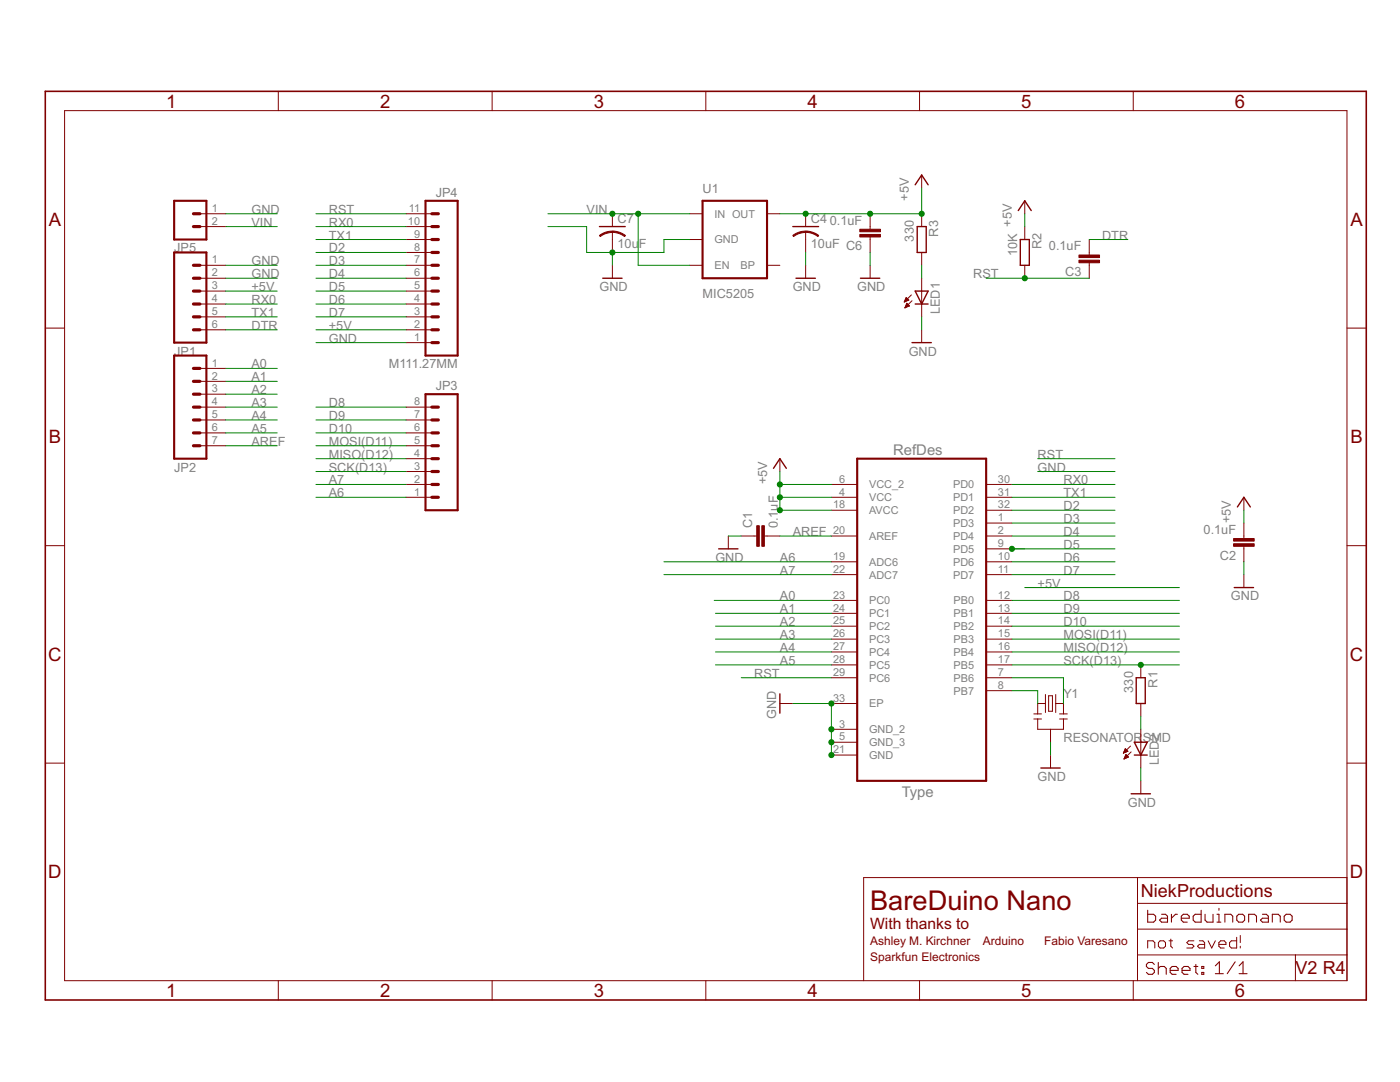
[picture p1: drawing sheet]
<svg xmlns="http://www.w3.org/2000/svg" width="279mm" height="216mm" viewBox="0 0 279 216" stroke-linecap="round" stroke-linejoin="round" font-family="sans-serif">
<path d="M34.8 40.1h6.4v7.7h-6.4zM34.8 50.4h6.4v18h-6.4zM84.9 40.1h6.4v30.9h-6.4zM140.2 40.1h12.9v15.4h-12.9zM34.8 71h6.4v20.5h-6.4zM84.9 78.7h6.4v23.1h-6.4zM171.1 91.5h25.7v64.3h-25.7z" fill="none" stroke="#800000" stroke-width=".42"/>
<g fill="none" stroke="#800000" stroke-width=".2">
<path d="M55.5 18.2v3.9M98.2 18.2v3.9M140.9 18.2v3.9M183.5 18.2v3.9M226.2 18.2v3.9M12.9 22.1h255.9v173.6h-255.9zM183.9 34.9v2.6M39.9 42.7h5.1M39.9 52.9h5.1M39.9 55.5h5.1M39.9 58.1h5.1M39.9 45.2h5.1"/>
<path d="M81 42.7h5.2M81 47.8h5.2M81 52.9h5.2M81 55.5h5.2M81 58.1h5.2M81 50.4h5.2M81 45.2h5.2M122.2 42.7v2.5M122.2 46.2v4.2M122.2 52.9v2.6M137.6 42.7h2.6M137.6 47.8h2.6"/>
<path d="M137.6 52.9h2.6M153.1 42.7h2.5M153.1 52.9h2.5M160.8 42.7v2.5M160.8 46.2v4.2M160.8 52.9v2.6M173.7 42.7v3M173.7 47.3v3.1M173.7 52.9v2.6M180.6 59.9h.7M180.7 59.8h.6M180.7 59.7h.5"/>
<path d="M180.8 59.6h.3M180.8 59.4h.1M180.8 59.4l.6 .5-.9 .4zM181.9 58.8l-1.4 1.5M183.9 42.7v2.5M183.9 50.4v2.5M183.9 55.5v7.7M204.5 40.1v2.6M204.5 45.2v2.6M204.5 52.9v2.6M217.4 47.8v3.1M217.4 52.4v3.1"/>
<path d="M9 65.5h3.9M39.9 60.7h5.1M39.9 63.2h5.1M39.9 65.8h5.1M39.9 73.5h5.1M39.9 76.1h5.1M39.9 78.7h5.1M81 60.7h5.2M81 63.2h5.2M81 65.8h5.2M81 68.4h5.2M180.5 60.2h.2"/>
<path d="M180.6 60h.4M180.6 61.4h.1M180.7 61.3h.2M180.7 61.2h.5M180.8 61h.7M180.8 60.9h.6M180.9 60.8h.4M180.9 60.7h.2M181 60.5l-.4 .9M181 60.5l.5 .5-.9 .4M181 60.5h.1M182 60l-1.4 1.4"/>
<path d="M183.9 65.8v2.6M268.8 65.5h3.9M39.9 81.2h5.1M39.9 83.8h5.1M39.9 86.4h5.1M39.9 88.9h5.1M81 96.7h5.2M81 99.2h5.2M81 81.2h5.2M81 83.8h5.2M81 86.4h5.2M81 88.9h5.2"/>
<path d="M81 94.1h5.2M81 91.5h5.2M155.6 91.5v2.6M165.9 96.7h5.2M165.9 99.2h5.2M196.8 96.7h5.2M196.8 99.2h5.2M248.2 99.2v2.6M9 108.9h3.9M145.4 107v2.5M147.9 107h3.1M152.6 107h3"/>
<path d="M165.9 101.8h5.2M165.9 107h5.2M165.9 112.1h5.2M165.9 114.7h5.2M165.9 119.8h5.2M196.8 101.8h5.2M196.8 107h5.2M196.8 112.1h5.2M196.8 114.7h5.2M196.8 119.8h5.2M196.8 104.4h5.2M196.8 109.5h5.2"/>
<path d="M248.2 104.4v3.1M248.2 109v3.1M248.2 114.7v2.5M268.8 108.9h3.9M165.9 122.4h5.2M165.9 124.9h5.2M165.9 127.5h5.2M165.9 130.1h5.2M165.9 132.7h5.2M165.9 135.2h5.2M196.8 122.4h5.2M196.8 124.9h5.2"/>
<path d="M196.8 127.5h5.2M196.8 130.1h5.2M196.8 132.7h5.2M196.8 135.2h5.2M196.8 137.8h5.2M208.6 138.6v3.6M209.3 138.8h.7v3.1h-.7zM210.7 138.6v3.6M227.7 132.7v2.5M9 152.3h3.9M155.6 140.4h2.6M165.9 140.4h5.2"/>
<path d="M165.9 145.5h5.2M165.9 148.1h5.2M165.9 150.7h5.2M206.3 142.5h1.6M206.3 143.5h1.6M207.1 143.5v2h5.1v-2M208.6 140.4h-1.5v2.1M209.7 145.5v2.6M209.7 150.7v2.5M210.7 140.4h1.5v2.1M211.5 142.5h1.5M211.5 143.5h1.5"/>
<path d="M224.2 150.3h.1M224.3 150.1h.2M224.3 150h.5M224.3 151.4h.2M224.4 149.9h.7M224.4 149.8h.6M224.4 151.2h.4M224.5 151.1h.6M224.5 149.6h.4M224.5 149.5h.2M224.5 151h.7M224.6 150.9h.4"/>
<path d="M224.6 149.4h.1M224.6 150.7h.3M224.7 150.6h.1M224.7 150.5l.5 .6-.9 .3zM225.1 149.9l-.5-.5-.4 .9M225.1 149.9l-.9 .4M225.6 148.9l-1.4 1.4M225.7 150l-1.4 1.4M227.7 140.4v2.6M227.7 145.5v7.7M227.7 155.8v2.6M268.8 152.3h3.9"/>
<path d="M227 175.1v20.6M268.8 175.1h-96.4v20.6M55.5 195.7v3.8M98.2 195.7v3.8M140.9 195.7v3.8M183.5 195.7v3.8M226.2 195.7v3.8M227 190.5h41.8M227 185.4h41.8M227 180.3h41.8M229 189.2v-1.5h1.1l.4 .4v1.1M231.5 187.7h.7l.4 .4v.7l-.4 .4h-.7l-.3-.4v-.7z"/>
<path d="M233.3 187.7h.7M233.7 187.4v1.4l.3 .4M238.3 187.7h-1.1l-.3 .4 .3 .3h.7l.4 .4-.4 .4h-1M239.4 187.7h.7l.3 .4v1.1h-1l-.4-.4 .4-.4h1M241.1 187.7l.7 1.5 .7-1.5M243.2 188.4h1.5v-.3l-.4-.4h-.7l-.4 .4v.7l.4 .4h.7M246.8 187v2.2h-1.1l-.3-.4v-.7l.3-.4h1.1M247.5 186.7v1.4M247.5 188.8v.4M258.5 190.5v5.2"/>
</g>
<g fill="none" stroke="#800000" stroke-width=".28">
<path d="M182.6 36.9l1.3-2 1.3 2M119.6 45.2h5.2M120.3 55.5h3.8M158.2 45.2h5.2M158.9 55.5h3.8M171.7 55.5h3.9M182.6 58.1h2.6l-1.3 2.6zM183 45.2h1.8v5.2h-1.8zM203.2 42l1.3-1.9 1.3 1.9M203.6 47.8h1.8v5.1h-1.8zM182 68.4h3.9M182.6 60.7h2.6"/>
<path d="M154.4 93.5l1.2-2 1.3 2M143.4 109.5h3.9M246.3 117.2h3.9M247 101.2l1.2-2 1.3 2M155.6 138.5v3.8M226.8 135.2h1.8v5.2h-1.8zM207.7 153.2h3.9M225.7 158.4h3.9M226.4 148.1h2.6l-1.3 2.6zM226.4 150.7h2.6"/>
</g>
<g fill="#800000" stroke="#800000" stroke-width=".2">
<path d="M152 104.9h.5v4.1h-.5z"/>
<path d="M151 104.9h.5v4.1h-.5z"/>
<path d="M246.2 107.5h4.1v.5h-4.1z"/>
<path d="M246.2 108.5h4.1v.5h-4.1z"/>
<path d="M215.3 50.9h4.1v.5h-4.1z"/>
<path d="M215.3 51.9h4.1v.5h-4.1z"/>
<path d="M171.6 45.7h4.1v.5h-4.1z"/>
<path d="M171.6 46.8h4.1v.5h-4.1z"/>
</g>
<g fill="#800000" stroke="#800000" stroke-width=".2">
<path d="M122.2 46.1l1.4 .2 1.2 .7-.1 .2-1.4-.7-1.1-.1z" fill-rule="evenodd"/>
<path d="M119.6 47l1.2-.7 1.4-.2v.3l-1.5 .3-.9 .5z" fill-rule="evenodd"/>
<path d="M160.8 46.1l1.4 .2 1.2 .7-.2 .2-1.4-.7-1-.1z" fill-rule="evenodd"/>
<path d="M158.2 47l1.2-.7 1.4-.2v.3l-1.5 .3-.9 .5z" fill-rule="evenodd"/>
</g>
<g fill="none" stroke="#800000" stroke-width=".63">
<path d="M38.6 58.1h1.3M38.6 55.5h1.3M38.6 52.9h1.3M38.6 45.2h1.3M38.6 42.7h1.3M86.2 58.1h1.3M86.2 55.5h1.3M86.2 52.9h1.3M86.2 50.4h1.3M86.2 47.8h1.3M86.2 45.2h1.3M86.2 42.7h1.3"/>
<path d="M38.6 63.2h1.3M38.6 60.7h1.3M38.6 65.8h1.3M38.6 78.7h1.3M38.6 76.1h1.3M38.6 73.5h1.3M86.2 63.2h1.3M86.2 60.7h1.3M86.2 65.8h1.3M86.2 68.4h1.3M38.6 83.8h1.3M38.6 81.2h1.3"/>
<path d="M38.6 86.4h1.3M38.6 88.9h1.3M86.2 83.8h1.3M86.2 81.2h1.3M86.2 86.4h1.3M86.2 88.9h1.3M86.2 94.1h1.3M86.2 96.7h1.3M86.2 99.2h1.3M86.2 91.5h1.3"/>
</g>
<g fill="none" stroke="#800000" stroke-width=".21">
<path d="M229 181.6v2.4h1.2l.4-.4v-.8l-.4-.4h-1.2M230.4 192.4l-.4-.4h-.8l-.4 .4v.4l.4 .4h.8l.4 .4v.4l-.4 .4h-.8l-.4-.4M231.2 192v2.4M231.2 193.2l.4-.4h.7l.4 .4v1.2M231.8 182.4h.8l.4 .4v1.2h-1.2l-.4-.4 .4-.4h1.2M233.5 193.6h1.6v-.4l-.4-.4h-.8l-.4 .4v.8l.4 .4h.8M233.8 182.4v1.6M235 182.4h-.4l-.8 .8M235.8 183.2h1.5v-.4l-.4-.4h-.7l-.4 .4v.8l.4 .4h.7M235.9 193.6h1.6v-.4l-.4-.4h-.8l-.4 .4v.8l.4 .4h.8M238.3 192.8h.8M238.7 192.4v1.6l.4 .4"/>
<path d="M239.7 181.6v2.4h-1.2l-.4-.4v-.8l.4-.4h1.2M239.8 192.8h.4v.4h-.4zM239.8 194h.4v.4h-.4zM240.5 182.4v1.2l.4 .4h1.2v-1.6M242.5 192.7l.9-.8v2.4M242.5 194.3h1.6M242.9 184h.7M242.9 182.4h.4v1.6M243.3 181.3v.3M244.5 184v-1.6h1.1l.4 .4v1.2M246.5 191.9l-1.6 2.4M246.8 182.8l.4-.4h.8l.4 .4v.8l-.4 .4h-.8l-.4-.4z"/>
<path d="M247.3 194.3h1.6M247.3 192.7l.8-.8v2.4M249.2 184v-1.6h1.2l.4 .4v1.2M251.9 182.4h.8l.4 .4v1.2h-1.2l-.4-.4 .4-.4h1.2M253.9 184v-1.6h1.2l.4 .4v1.2M256.3 182.8l.4-.4h.8l.4 .4v.8l-.4 .4h-.8l-.4-.4z"/>
</g>
<path d="M9 18.2h263.7v181.3h-263.7z" fill="none" stroke="#800000" stroke-width=".32"/>
<g fill="none" stroke="#008000" stroke-width=".2">
<path d="M183.9 37.5v5.2h-28.3M45 42.7h10.3M45 58.1h10.3M45 45.2h10.3M45 55.5h10.3M45 52.9h10.3M63.1 42.7h17.9M63.1 58.1h17.9M63.1 47.8h17.9M63.1 50.4h17.9M63.1 45.2h17.9M63.1 55.5h17.9"/>
<path d="M63.1 52.9h17.9M109.3 42.7h28.3M109.3 45.2h7.8v5.2h15.4v-2.6h5.1M122.2 50.4v2.5M127.4 42.7v10.2h10.2M160.8 50.4v2.5M173.7 50.4v2.5M183.9 52.9v2.6M196.8 55.5h20.6M204.5 42.7v2.5M217.4 47.8h7.7M45 65.8h10.3"/>
<path d="M45 73.5h10.3M45 76.1h10.3M45 78.7h10.3M45 63.2h10.3M45 60.7h10.3M63.1 65.8h17.9M63.1 68.4h17.9M63.1 63.2h17.9M63.1 60.7h17.9M183.9 63.2v2.6M45 88.9h10.3M45 81.2h10.3"/>
<path d="M45 83.8h10.3M45 86.4h10.3M63.1 96.7h17.9M63.1 99.2h17.9M63.1 94.1h17.9M63.1 88.9h17.9M63.1 91.5h17.9M63.1 81.2h17.9M63.1 83.8h17.9M63.1 86.4h17.9M155.6 94.1v7.7h10.3M155.6 96.7h10.3"/>
<path d="M155.6 99.2h10.3M202 96.7h20.5M202 99.2h20.5M207.1 94.1h15.4M207.1 91.5h15.4M132.5 112.1h33.4M132.5 114.7h33.4M142.5 119.8h23.4M145.4 107h2.5M155.6 107h10.3M202 101.8h20.5M202 107h20.5"/>
<path d="M202 119.8h33.4M202 112.1h20.5M202 114.7h20.5M202 109.5h20.5M202 104.4h20.5M204.5 117.2h30.9M248.2 101.8v2.6M248.2 112.1v2.6M142.8 132.7h23.1M142.8 122.4h23.1M142.8 124.9h23.1M142.8 127.5h23.1"/>
<path d="M142.8 130.1h23.1M147.9 135.2h18M202 137.8h5.1v2.6M202 135.2h10.2v5.2M202 132.7h33.4M202 122.4h33.4M202 124.9h33.4M202 127.5h33.4M202 130.1h33.4M158.2 140.4h7.7v10.3M209.7 148.1v2.6M227.7 143v2.5"/>
<path d="M227.7 153.2v2.6"/>
</g>
<g fill="#008000" stroke="#008000" stroke-width=".2">
<circle cx="155.6" cy="101.8" r=".51"/>
<circle cx="155.6" cy="99.2" r=".51"/>
<circle cx="155.6" cy="96.7" r=".51"/>
<circle cx="173.7" cy="42.7" r=".51"/>
<circle cx="160.8" cy="42.7" r=".51"/>
<circle cx="183.9" cy="42.7" r=".51"/>
<circle cx="165.9" cy="140.4" r=".51"/>
<circle cx="165.9" cy="145.5" r=".51"/>
<circle cx="165.9" cy="148.1" r=".51"/>
<circle cx="165.9" cy="150.7" r=".51"/>
<circle cx="122.2" cy="50.4" r=".51"/>
<circle cx="227.7" cy="132.7" r=".51"/>
<circle cx="204.5" cy="55.5" r=".51"/>
<circle cx="127.4" cy="42.7" r=".51"/>
<circle cx="122.2" cy="42.7" r=".51"/>
<circle cx="202" cy="109.5" r=".51"/>
</g>
<text font-size="6.1" fill="#800000" x="173.7" y="181.5">BareDuino Nano</text>
<g font-size="4.1" fill="#800000">
<text x="33.2" y="21.5">1</text>
<text x="75.8" y="21.5">2</text>
<text x="118.5" y="21.5">3</text>
<text x="161.1" y="21.5">4</text>
<text x="203.8" y="21.5">5</text>
<text x="246.5" y="21.5">6</text>
<text x="9.7" y="45.1">A</text>
<text x="269.5" y="45.1">A</text>
<text x="9.7" y="88.5">B</text>
<text x="269.5" y="88.5">B</text>
<text x="9.6" y="131.9">C</text>
<text x="269.4" y="131.9">C</text>
<text x="9.6" y="175.3">D</text>
<text x="269.4" y="175.3">D</text>
<text x="33.2" y="198.9">1</text>
<text x="75.8" y="198.9">2</text>
<text x="118.5" y="198.9">3</text>
<text x="161.1" y="198.9">4</text>
<text x="203.8" y="198.9">5</text>
<text x="246.5" y="198.9">6</text>
</g>
<g font-size="4" fill="#800000">
<text x="227.7" y="179">NiekProductions</text>
<text x="258.5" y="194.4">V2 R4</text>
</g>
<text font-size="3.5" fill="#800000" x="173.7" y="185.4">With thanks to</text>
<g font-size="3.3" fill="#808080">
<text x="178.3" y="90.8">RefDes</text>
<text x="180" y="159">Type</text>
</g>
<g font-size="2.8" fill="#808080">
<text x="87" y="39.3">JP4</text>
<text x="140.2" y="38.5">U1</text>
<text x="181.4" y="40.1" transform="rotate(-90 181.4 40.1)">+5V</text>
<text x="50.2" y="42.7">GND</text>
<text x="50.2" y="45.2">VIN</text>
<text x="65.6" y="42.7">RST</text>
<text x="65.6" y="47.8">TX1</text>
<text x="65.6" y="45.2">RX0</text>
<text x="117.1" y="42.7">VIN</text>
<text x="123.2" y="44.6">C7</text>
<text x="161.8" y="44.6">C4</text>
<text x="165.6" y="44.8">0.1uF</text>
<text x="187.3" y="47.2" transform="rotate(-90 187.3 47.2)">R3</text>
<text x="201.9" y="45.2" transform="rotate(-90 201.9 45.2)">+5V</text>
<text x="219.9" y="47.8">DTR</text>
<text x="34.8" y="50.4">JP5</text>
<text x="50.2" y="52.9">GND</text>
<text x="65.6" y="52.9">D3</text>
<text x="65.6" y="50.4">D2</text>
<text x="123.2" y="49.5">10u</text>
<text x="127.5" y="49.5">F</text>
<text x="161.8" y="49.5">10uF C6</text>
<text x="182.4" y="48.2" transform="rotate(-90 182.4 48.2)">330</text>
<text x="203" y="51" transform="rotate(-90 203 51)">10K</text>
<text x="207.8" y="49.8" transform="rotate(-90 207.8 49.8)">R2</text>
<text x="209.3" y="50">0.1uF</text>
<text x="50.2" y="58.1">+5V</text>
<text x="50.2" y="55.5">GND</text>
<text x="65.6" y="58.1">D5</text>
<text x="65.6" y="55.5">D4</text>
<text x="119.6" y="58.1">GND</text>
<text x="140.2" y="59.4">MIC5205</text>
<text x="158.2" y="58.1">GND</text>
<text x="171.1" y="58.1">GND</text>
<text x="194.2" y="55.5">RST</text>
<text x="212.6" y="55.1">C3</text>
<text x="50.2" y="65.8">DTR</text>
<text x="50.2" y="63.2">TX1</text>
<text x="50.2" y="60.7">RX0</text>
<text x="65.6" y="65.8">+5V</text>
<text x="65.6" y="63.2">D7</text>
<text x="65.6" y="60.7">D6</text>
<text x="187.5" y="62.7" transform="rotate(-90 187.5 62.7)">LED1</text>
<text x="34.8" y="70.9">JP1</text>
<text x="65.6" y="68.4">GND</text>
<text x="181.4" y="70.9">GND</text>
<text x="50.2" y="73.5">A0</text>
<text x="50.2" y="76.1">A1</text>
<text x="77.6" y="73.5">M111.27MM</text>
<text x="87" y="77.9">JP3</text>
<text x="50.2" y="78.7">A2</text>
<text x="50.2" y="81.2">A3</text>
<text x="50.2" y="83.8">A4</text>
<text x="65.6" y="83.8">D9</text>
<text x="65.6" y="81.2">D8</text>
<text x="50.2" y="88.9">AREF</text>
<text x="50.2" y="86.4">A5</text>
<text x="65.6" y="88.9">MOSI(D11)</text>
<text x="65.6" y="86.4">D10</text>
<text x="34.8" y="94.1">JP2</text>
<text x="65.6" y="94.1">SCK(D13)</text>
<text x="65.6" y="91.5">MISO(D12)</text>
<text x="207.1" y="94.1">GND</text>
<text x="207.1" y="91.5">RST</text>
<text x="65.6" y="99.2">A6</text>
<text x="65.6" y="96.7">A7</text>
<text x="153.1" y="96.7" transform="rotate(-90 153.1 96.7)">+5V</text>
<text x="212.2" y="101.8">D2</text>
<text x="212.2" y="99.2">TX1</text>
<text x="212.2" y="96.7">RX0</text>
<text x="150.1" y="105.4" transform="rotate(-90 150.1 105.4)">C1</text>
<text x="155.3" y="105.4" transform="rotate(-90 155.3 105.4)">0.1uF</text>
<text x="158.2" y="106.9">AREF</text>
<text x="212.2" y="106.9">D4</text>
<text x="212.2" y="104.4">D3</text>
<text x="240.2" y="106.6">0.1uF</text>
<text x="245.7" y="104.4" transform="rotate(-90 245.7 104.4)">+5V</text>
<text x="142.8" y="112.1">GND</text>
<text x="155.6" y="112.1">A6</text>
<text x="212.2" y="112.1">D6</text>
<text x="212.2" y="109.5">D5</text>
<text x="243.4" y="111.7">C2</text>
<text x="155.6" y="119.8">A0</text>
<text x="155.6" y="114.7">A7</text>
<text x="207.1" y="117.2">+5V</text>
<text x="212.2" y="119.8">D8</text>
<text x="212.2" y="114.7">D7</text>
<text x="245.7" y="119.8">GND</text>
<text x="155.6" y="122.4">A1</text>
<text x="155.6" y="125">A2</text>
<text x="212.2" y="125">D10</text>
<text x="212.2" y="122.4">D9</text>
<text x="155.6" y="127.5">A3</text>
<text x="155.6" y="130.1">A4</text>
<text x="212.2" y="130.1">MISO(D12)</text>
<text x="212.2" y="127.5">MOSI(D11)</text>
<text x="150.5" y="135.2">RST</text>
<text x="155.6" y="132.7">A5</text>
<text x="212.2" y="132.7">SCK(D13)</text>
<text x="231" y="137.2" transform="rotate(-90 231 137.2)">R1</text>
<text x="154.9" y="143.5" transform="rotate(-90 154.9 143.5)">GND</text>
<text x="212.2" y="139.4">Y1</text>
<text x="226.1" y="138.2" transform="rotate(-90 226.1 138.2)">330</text>
<text x="212.2" y="148.1">RESONATOR</text>
<text x="228.1" y="148.1">SMD</text>
<text x="207.1" y="155.8">GND</text>
<text x="231.3" y="152.7" transform="rotate(-90 231.3 152.7)">LED2</text>
<text x="225.1" y="161">GND</text>
</g>
<g font-size="2.7" fill="#800000">
<text x="173.7" y="188.6">Ashley M. Kirchner</text>
<text x="173.7" y="191.8">Sparkfun Electronics</text>
<text x="196.2" y="188.6">Arduino</text>
<text x="208.4" y="188.6">Fabio Varesano</text>
</g>
<g font-size="2.4" fill="#808080">
<text x="42.3" y="42.3">1</text>
<text x="42.3" y="44.9">2</text>
<text x="81.4" y="44.9">10</text>
<text x="81.6" y="42.3">11</text>
<text x="82.6" y="47.4">9</text>
<text x="142.6" y="43.4">IN OUT</text>
<text x="42.3" y="52.6">1</text>
<text x="82.6" y="52.6">7</text>
<text x="82.6" y="50">8</text>
<text x="142.6" y="48.6">GND</text>
<text x="142.6" y="53.7">EN</text>
<text x="147.8" y="53.7">BP</text>
<text x="42.3" y="55.2">2</text>
<text x="42.3" y="57.7">3</text>
<text x="82.6" y="57.7">5</text>
<text x="82.6" y="55.2">6</text>
<text x="42.3" y="60.3">4</text>
<text x="42.3" y="62.9">5</text>
<text x="42.3" y="65.4">6</text>
<text x="82.6" y="65.4">2</text>
<text x="82.6" y="62.9">3</text>
<text x="82.6" y="60.3">4</text>
<text x="82.6" y="68">1</text>
<text x="42.3" y="73.2">1</text>
<text x="42.3" y="75.7">2</text>
<text x="42.3" y="78.3">3</text>
<text x="42.3" y="80.9">4</text>
<text x="42.3" y="83.4">5</text>
<text x="82.6" y="83.4">7</text>
<text x="82.6" y="80.9">8</text>
<text x="42.3" y="86">6</text>
<text x="42.3" y="88.6">7</text>
<text x="82.6" y="88.6">5</text>
<text x="82.6" y="86">6</text>
<text x="82.6" y="93.7">3</text>
<text x="82.6" y="91.2">4</text>
<text x="82.6" y="98.9">1</text>
<text x="82.6" y="96.3">2</text>
<text x="166.3" y="101.4">18</text>
<text x="167.5" y="96.3">6</text>
<text x="167.5" y="98.9">4</text>
<text x="173.4" y="97.4">VCC_2</text>
<text x="173.4" y="100">VCC</text>
<text x="190.2" y="97.4">PD0</text>
<text x="190.2" y="100">PD1</text>
<text x="199.2" y="96.3">30</text>
<text x="199.2" y="98.9">31</text>
<text x="199.2" y="101.4">32</text>
<text x="166.3" y="106.6">20</text>
<text x="173.4" y="102.6">AVCC</text>
<text x="173.4" y="107.7">AREF</text>
<text x="190.2" y="102.6">PD2</text>
<text x="190.2" y="105.2">PD3</text>
<text x="190.2" y="107.7">PD4</text>
<text x="199.2" y="104">1</text>
<text x="199.2" y="106.6">2</text>
<text x="166.3" y="111.7">19</text>
<text x="173.4" y="112.9">ADC6</text>
<text x="190.2" y="110.3">PD5</text>
<text x="190.2" y="112.9">PD6</text>
<text x="199.2" y="109.2">9</text>
<text x="199.2" y="111.7">10</text>
<text x="166.3" y="114.3">22</text>
<text x="166.3" y="119.4">23</text>
<text x="173.4" y="115.4">ADC7</text>
<text x="190.2" y="115.4">PD7</text>
<text x="199.2" y="114.3">11</text>
<text x="199.2" y="119.4">12</text>
<text x="166.3" y="122">24</text>
<text x="166.3" y="124.6">25</text>
<text x="173.4" y="120.6">PC0</text>
<text x="173.4" y="123.2">PC1</text>
<text x="173.4" y="125.7">PC2</text>
<text x="190.3" y="120.6">PB0</text>
<text x="190.3" y="123.2">PB1</text>
<text x="190.3" y="125.7">PB2</text>
<text x="199.2" y="122">13</text>
<text x="199.2" y="124.6">14</text>
<text x="166.3" y="127.2">26</text>
<text x="166.3" y="129.7">27</text>
<text x="173.4" y="128.3">PC3</text>
<text x="173.4" y="130.9">PC4</text>
<text x="190.3" y="128.3">PB3</text>
<text x="190.3" y="130.9">PB4</text>
<text x="199.2" y="127.2">15</text>
<text x="199.2" y="129.7">16</text>
<text x="166.3" y="132.3">28</text>
<text x="166.3" y="134.9">29</text>
<text x="173.4" y="133.4">PC5</text>
<text x="173.4" y="136">PC6</text>
<text x="190.3" y="133.4">PB5</text>
<text x="190.3" y="136">PB6</text>
<text x="199.2" y="132.3">17</text>
<text x="199.2" y="134.9">7</text>
<text x="199.2" y="137.5">8</text>
<text x="166.3" y="140">33</text>
<text x="173.4" y="141.2">EP</text>
<text x="190.3" y="138.6">PB7</text>
<text x="167.5" y="145.2">3</text>
<text x="167.5" y="147.7">5</text>
<text x="173.4" y="146.3">GND_2</text>
<text x="173.4" y="148.9">GND_3</text>
<text x="166.3" y="150.3">21</text>
<text x="173.4" y="151.4">GND</text>
</g>
</svg>
